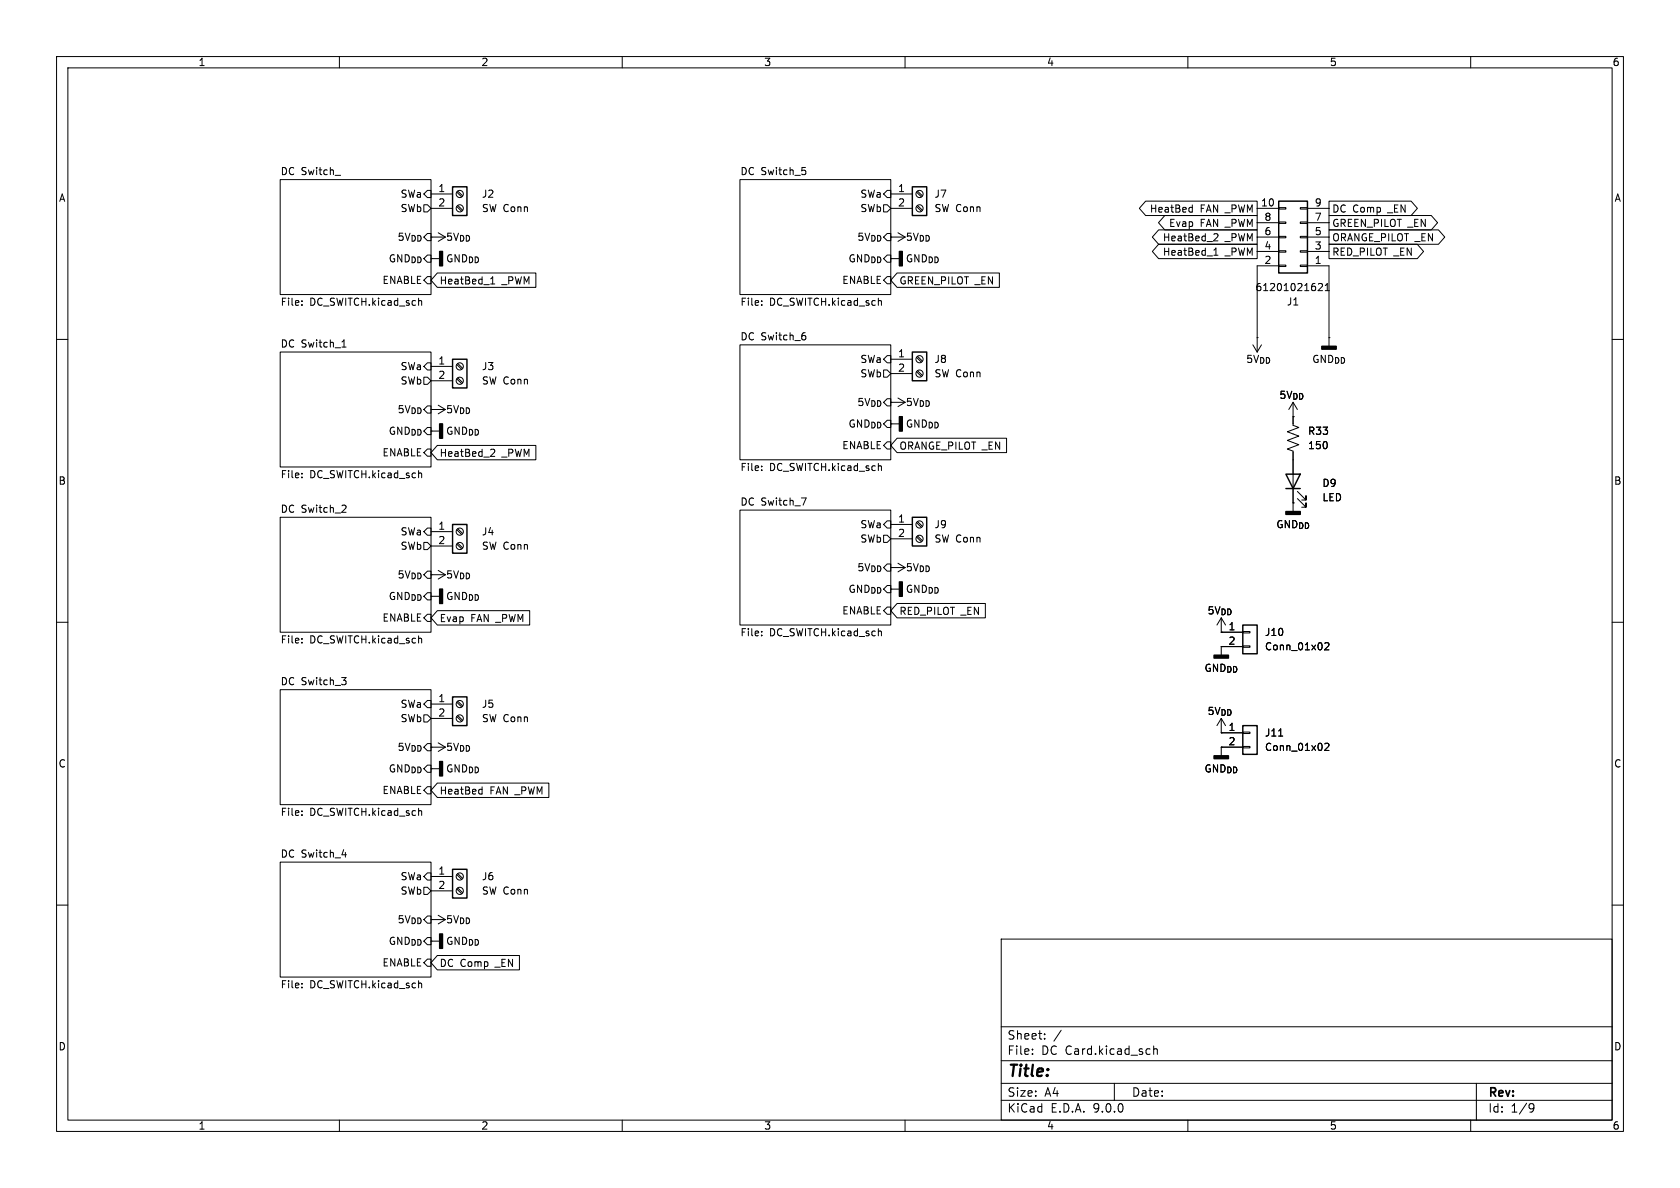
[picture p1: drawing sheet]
<svg xmlns="http://www.w3.org/2000/svg" width="297mm" height="210mm" viewBox="0 0 297 210" stroke-linecap="round" stroke-linejoin="round" font-family="sans-serif">
<g fill="none" stroke="#000" stroke-width=".18">
<path d="M10 10h277v190h-277zM12 12h273v186h-273zM60 10v2M110 10v2M160 10v2M210 10v2M260 10v2M49.5 31.8h26.7v20.3h-26.7zM59.2 31h1M74.9 36.2h.7l.6 .6-.6 .7h-.7zM75.6 33.7h.6v1.2h-.6l-.7-.6zM76.2 36.8h3.8"/>
<path d="M76.2 34.3h3.8M80.7 34l.9 .8M80.7 36.5l.9 .8M80.9 33.8l.9 .8M80.9 36.3l.9 .9M130.8 31.8h26.7v20.3h-26.7zM141.8 29.6h.6M142.2 30.1l.3 .2v.3l-.3 .3M156.2 36.2h.6l.7 .6-.7 .7h-.6zM156.8 33.7h.7v1.2h-.7l-.6-.6zM157.5 36.8h3.8M157.5 34.3h3.8"/>
<path d="M162 34l.9 .8M162 36.5l.9 .8M162.2 33.8l.9 .8M162.2 36.3l.9 .9M202.5 35.6h19.7v2.5h-19.7l-1.1-1.3zM205.9 38.1h16.3v2.5h-16.3l-1.1-1.2zM210.4 36.7h.4M210.8 36.2v1.3M210.8 37.4l-.4 .1M222.2 39.4h3.9M222.2 36.8h3.9M226.1 39.2h1.2v.3h-1.2z"/>
<path d="M226.1 36.7h1.2v.3h-1.2zM229.9 39.2h1.2v.3h-1.2zM229.9 36.7h1.2v.3h-1.2zM231.1 39.4h3.8M231.1 36.8h3.8M234.9 35.6h14.6l1.1 1.2-1.1 1.3h-14.6zM234.9 38.1h18.1l1.1 1.3-1.1 1.2h-18.1zM53.4 53.2v.1M53.4 53.9v.1M74.1 53.2h.4v.8M75.6 48.9h.6v1.3h-.6l-.7-.7zM76.2 41.9h2.5"/>
<path d="M77.3 48.3h17.4v2.5h-17.4l-1.1-1.3zM77.5 41.1l1.2 .8M78.7 41.9l-1.2 .8M86.7 50.2h.8M86.7 49.3l.4-.4v1.3M134.7 53.2v.1M134.7 53.9v.1M142.1 58.8h.2M142.2 59.3l.3 .2v.3l-.3 .3M155.3 53.2h.5v.8M156.8 48.9h.7v1.3h-.7l-.6-.7zM157.5 41.9h2.5"/>
<path d="M158.6 48.3h18.1v2.5h-18.1l-1.1-1.3zM158.7 41.1l1.3 .8M160 41.9l-1.3 .8M204.8 43.2h17.4v2.5h-17.4l-1.1-1.2zM204.8 40.6h17.4v2.6h-17.4l-1.1-1.3zM214.6 45.1h.7M214.6 44.2l.4-.3v1.2M214.8 41.3l.4 .1 .1 .3-.8 .9h.8M222.2 59.7h.1M222.2 44.5h3.9M222.2 41.9h3.9M226.1 46.9h1.2v.2h-1.2z"/>
<path d="M226.1 44.3h1.2v.3h-1.2zM226.1 41.8h1.2v.2h-1.2zM226.1 47h-3.9v15.2M229.9 46.9h1.2v.2h-1.2zM229.9 44.3h1.2v.3h-1.2zM229.9 41.8h1.2v.2h-1.2zM231.1 47h3.8v14.2M231.1 44.5h3.8M231.1 41.9h3.8M233.1 50.2l.5-.1 .2 .4-.8 .9h.8M234.3 51.4h.7M234.3 50.5l.3-.4v1.3"/>
<path d="M234.9 59.7h.1M234.9 40.6h19.4l1.1 1.3-1.1 1.3h-19.4zM234.9 43.2h15.7l1.1 1.3-1.1 1.2h-15.7zM10 60h2M49.5 62.2h26.7v20.4h-26.7zM60.5 61.4h.7M60.6 60.4l.2-.3v1.3M74.9 66.7h.7l.6 .6-.6 .6h-.7zM75.6 79.4h.6v1.2h-.6l-.7-.6zM75.6 64.1h.6v1.3h-.6l-.7-.6zM76.2 64.8h3.8M76.2 67.3h3.8"/>
<path d="M76.2 72.4h2.5M77.3 78.7h17.4v2.6h-17.4l-1.1-1.3zM77.5 71.6l1.2 .8M78.7 72.4l-1.2 .8M80.7 64.4l.9 .9M80.7 67l.9 .8M80.9 64.3l.9 .8M80.9 66.8l.9 .8M86.9 79.4l.4 .1 .2 .3-.8 .9h.8M130.8 61h26.7v20.3h-26.7zM156.2 65.4h.6l.7 .6-.7 .7h-.6zM156.8 78.1h.7v1.3h-.7l-.6-.7z"/>
<path d="M156.8 62.9h.7v1.2h-.7l-.6-.6zM157.5 71.1h2.5M157.5 63.5h3.8M157.5 66h3.8M158.6 77.5h19.3v2.5h-19.3l-1.1-1.3zM158.7 70.4l1.3 .7M160 71.1l-1.3 .8M162 63.2l.9 .8M162 65.7l.9 .8M162.2 63l.9 .8M162.2 65.5l.9 .9M221.5 61l.7 1.2"/>
<path d="M223 61l-.8 1.2M228.6 73.7h.1M228.6 71.1v4.1l1 .4-2 .7 2 .8-2 .8 2 .7-2 .8 1 .4v10.6M228.6 71.1l-.8 1.3M228.6 71.1l.8 1.3M285 60h2M49.5 91.4h26.7v20.4h-26.7zM53.4 83.7v.1M53.4 84.3v.2M60.9 89.3l.3 .2-.1 .3-.7 .8h.8M74.1 83.7h.4v.8M74.9 95.9h.7l.6 .6-.6 .7h-.7z"/>
<path d="M75.6 93.3h.6v1.3h-.6l-.7-.6zM76.2 94h3.8M76.2 96.5h3.8M80.7 93.6l.9 .9M80.7 96.2l.9 .8M80.9 93.5l.9 .8M80.9 96l.9 .9M130.8 90.2h26.7v20.3h-26.7zM134.7 83.1v.1M134.7 82.4v.1M141.7 88h.8l-.5 1.3M155.3 82.4h.5v.8"/>
<path d="M156.2 94.6h.6l.7 .7-.7 .6h-.6zM156.8 92.1h.7v1.2h-.7l-.6-.6zM157.5 92.7h3.8M157.5 95.3h3.8M158.7 99.6l1.3 .7M162 92.4l.9 .8M162 94.9l.9 .9M162.2 92.2l.9 .8M162.2 94.7l.9 .9M228.6 88.9h.1M229.4 88.1l1.5 1.6v-.8v.8h-.8M229.4 86.9l1.5 1.5v-.8v.8h-.8"/>
<path d="M10 110h2M53.4 112.9v.1M53.4 113.5v.2M60.4 119.8h.8l-.4 .5M74.1 112.9h.4v.8M75.6 108.6h.6v1.3h-.6l-.7-.7zM76.2 101.6h2.5M77.3 107.9h16.3v2.6h-16.3l-1.1-1.3zM77.5 100.8l1.2 .8M78.7 101.6l-1.2 .8M134.7 111.6v.1M134.7 112.3v.1"/>
<path d="M155.3 111.6h.5v.8M156.8 107.3h.7v1.3h-.7l-.6-.6zM157.5 100.3h2.5M158.6 106.7h15.6v2.5h-15.6l-1.1-1.2zM160 100.3l-1.3 .8M215.9 111.8h.1M215.9 114.3h.1M215.9 111.8h3.8M215.9 114.3h3.8M215.9 109.2l-.8 1.3M215.9 109.2l.8 1.3M215.9 109.2v2.6"/>
<path d="M215.9 114.3v1.5M219.7 111.6h1.3v.3h-1.3zM219.7 114.2h1.3v.2h-1.3zM234.2 113.7l.5-.1 .2 .4-.7 .9h.7M285 110h2M49.5 121.9h26.7v20.3h-26.7zM60.9 120.3l.3 .2v.3l-.3 .2M74.9 126.4h.7l.6 .6-.6 .6h-.7zM75.6 139.1h.6v1.2h-.6l-.7-.6zM75.6 123.8h.6v1.3h-.6l-.7-.6zM76.2 132.1h2.5M76.2 124.5h3.8"/>
<path d="M76.2 127h3.8M77.3 138.4h19.7v2.6h-19.7l-1.1-1.3zM77.5 131.3l1.2 .8M78.7 132.1l-1.2 .7M80.7 124.1l.9 .9M80.7 126.7l.9 .8M80.9 124l.9 .8M80.9 126.5l.9 .8M84.9 139.5l.3 .1M85.2 139.1v1.3M215.9 132.1h.1M215.9 129.5h.1"/>
<path d="M215.9 132.1h3.8M215.9 127v2.5M215.9 132.1v1.5M215.9 127l-.8 1.3M215.9 127l.8 1.3M215.9 129.5h3.8M219.7 129.4h1.3v.3h-1.3zM219.7 132h1.3v.2h-1.3zM226.1 130.1h.7M234.2 131.5l.5-.1 .2 .4-.7 .9h.7M49.5 152.4h26.7v20.3h-26.7zM53.4 144v.1"/>
<path d="M53.4 143.4v.1M60.5 151.1h.7M61.1 150.7v.8M74.1 143.4h.4v.7M74.9 156.8h.7l.6 .7-.6 .6h-.7zM75.6 154.3h.6v1.3h-.6l-.7-.7zM76.2 154.9h3.8M76.2 157.5h3.8M80.7 154.6l.9 .8M80.7 157.1l.9 .9M80.9 154.4l.9 .9M80.9 157l.9 .8"/>
<path d="M85.2 140.3l-.3 .1M10 160h2M53.4 173.8v.2M53.4 174.5v.1M74.1 173.8h.4v.8M75.6 169.5h.6v1.3h-.6l-.7-.6zM76.2 162.6h2.5M77.3 168.9h14.5v2.6h-14.5l-1.1-1.3zM77.5 161.8l1.2 .8M78.7 162.6l-1.2 .7M177 166h108v32h-108zM285 160h2"/>
<path d="M60 198v2M110 198v2M160 198v2M177 194.5h108M177 191.5h108M177 187.5h108M177 181.5h108M182.5 186.3v.1M182.5 185.5v.1M184.7 183.6v.1M184.7 182.8v.1M187.6 182.1l-1.3 2"/>
<path d="M197 191.5v3M204 184.9v1.5M204 185.5l.2-.1 .3 .1 .1 .9M210 198v2M260 198v2M261 191.5v6.5M270.6 195.1l.5 .1a.99 .99 0 0 1-.4 1.4h-.2M271.2 195.7l-.3 .3h-.3"/>
<circle cx="81.3" cy="36.8" r=".63"/>
<circle cx="81.3" cy="34.3" r=".63"/>
<circle cx="162.6" cy="34.3" r=".63"/>
<circle cx="162.6" cy="36.8" r=".63"/>
<circle cx="81.3" cy="64.8" r=".63"/>
<circle cx="81.3" cy="67.3" r=".63"/>
<circle cx="162.6" cy="66" r=".63"/>
<circle cx="162.6" cy="63.5" r=".63"/>
<circle cx="81.3" cy="96.5" r=".63"/>
<circle cx="81.3" cy="94" r=".63"/>
<circle cx="162.6" cy="92.7" r=".63"/>
<circle cx="162.6" cy="95.2" r=".63"/>
<circle cx="81.3" cy="124.5" r=".63"/>
<circle cx="81.3" cy="127" r=".63"/>
<circle cx="81.3" cy="157.5" r=".63"/>
<circle cx="81.3" cy="154.9" r=".63"/>
</g>
<g fill="none" stroke="#000" stroke-width=".25">
<path d="M80 33h2.5v5.1h-2.5zM161.3 33h2.5v5.1h-2.5zM226.1 35.6h5v12.7h-5zM80 63.5h2.5v5.1h-2.5zM161.3 62.2h2.5v5.1h-2.5zM80 92.7h2.5v5.1h-2.5zM161.3 91.4h2.5v5.1h-2.5zM227.3 83.8h2.6l-1.3 2.6zM227.3 86.4h2.6M219.7 110.5h2.5v5.1h-2.5zM80 123.2h2.5v5.1h-2.5zM219.7 128.3h2.5v5.1h-2.5z"/>
<path d="M80 153.7h2.5v5.1h-2.5z"/>
</g>
<path d="M77.7 44.5h.5v2.5h-.5zM159 44.5h.5v2.5h-.5zM77.7 74.9h.5v2.6h-.5zM159 73.7h.5v2.5h-.5zM233.7 61.2h2.5v.5h-2.5zM227.3 90.4h2.6v.5h-2.6zM77.7 104.1h.5v2.6h-.5zM159 102.9h.5v2.5h-.5zM214.6 115.8h2.6v.5h-2.6zM77.7 134.6h.5v2.6h-.5zM214.6 133.6h2.6v.5h-2.6zM77.7 165.1h.5v2.5h-.5z" fill="#000" stroke="#000" stroke-width=".25"/>
<text font-size="2.8" x="178" y="190.9">Title:</text>
<g font-size="2.1">
<text x="178" y="184">Sheet:</text>
<text x="178" y="186.7">File:</text>
<text x="184.1" y="186.7">DC Card.kicad_sch</text>
<text x="178" y="196.9">KiCad</text>
<text x="178" y="194.1">Size:</text>
<text x="184.7" y="194.1">A4</text>
<text x="185.7" y="196.9">E.D.A.</text>
<text x="193.3" y="196.9">9.0.0</text>
<text x="200" y="194.1">Date:</text>
<text x="263" y="194.3">Rev:</text>
<text x="263" y="196.9">Id:</text>
<text x="267.1" y="196.9">1/9</text>
</g>
<g font-size="1.8">
<text x="35" y="11.9">1</text>
<text x="85" y="11.9">2</text>
<text x="135" y="11.9">3</text>
<text x="185" y="11.9">4</text>
<text x="235" y="11.9">5</text>
<text x="285" y="11.9">6</text>
<text x="10.3" y="35.9">A</text>
<text x="49.5" y="31">DC Switch_</text>
<text x="70.7" y="35.2">SWa</text>
<text x="77.4" y="34">1</text>
<text x="85.1" y="35.2">J2</text>
<text x="130.8" y="31">DC Switch_5</text>
<text x="152" y="35.2">SWa</text>
<text x="158.7" y="34">1</text>
<text x="165.1" y="35.2">J7</text>
<text x="285.3" y="35.9">A</text>
<text x="70.7" y="37.7">SWb</text>
<text x="77.4" y="36.6">2</text>
<text x="85.1" y="37.7">SW Conn</text>
<text x="152" y="37.7">SWb</text>
<text x="158.7" y="36.6">2</text>
<text x="165.1" y="37.7">SW Conn</text>
<text x="203.2" y="37.8">HeatBed</text>
<text x="206.6" y="40.3">Evap</text>
<text x="212.2" y="40.3">FAN _PWM</text>
<text x="212.2" y="37.8">FAN _PWM</text>
<text x="222.8" y="36.6">10</text>
<text x="223.4" y="41.7">6</text>
<text x="223.4" y="39.1">8</text>
<text x="232.3" y="41.7">5</text>
<text x="232.3" y="39.1">7</text>
<text x="232.3" y="36.6">9</text>
<text x="235.4" y="37.8">DC Comp</text>
<text x="235.4" y="40.3">GREEN_PILOT _EN</text>
<text x="245.6" y="37.8">_EN</text>
<text x="68.6" y="46.6">GND_{DD}</text>
<text x="70.2" y="42.8">5V_{DD}</text>
<text x="78.7" y="46.6">GND_{DD}</text>
<text x="78.7" y="42.8">5V_{DD}</text>
<text x="149.9" y="46.6">GND_{DD}</text>
<text x="151.4" y="42.8">5V_{DD}</text>
<text x="160" y="42.8">5V_{DD}</text>
<text x="160" y="46.6">GND_{DD}</text>
<text x="205.5" y="45.4">HeatBed_1</text>
<text x="205.5" y="42.9">HeatBed_2</text>
<text x="216.6" y="45.4">_PWM</text>
<text x="216.6" y="42.9">_PWM</text>
<text x="223.4" y="46.7">2</text>
<text x="223.4" y="44.2">4</text>
<text x="232.3" y="46.7">1</text>
<text x="232.3" y="44.2">3</text>
<text x="235.4" y="42.9">ORANGE_PILOT _EN</text>
<text x="235.4" y="45.4">RED_PILOT _EN</text>
<text x="67.5" y="50.4">ENABLE</text>
<text x="77.6" y="50.5">HeatBed_1</text>
<text x="88.8" y="50.5">_PWM</text>
<text x="148.8" y="50.4">ENABLE</text>
<text x="158.9" y="50.5">GREEN_PILOT _EN</text>
<text x="221.8" y="51.7">61201021621</text>
<text x="49.5" y="54.4">File:</text>
<text x="54.8" y="54.4">DC_SWITCH.kicad_sch</text>
<text x="130.8" y="54.4">File:</text>
<text x="136" y="54.4">DC_SWITCH.kicad_sch</text>
<text x="227.4" y="54.2">J1</text>
<text x="49.5" y="61.5">DC Switch_1</text>
<text x="70.7" y="65.6">SWa</text>
<text x="77.4" y="64.5">1</text>
<text x="85.1" y="65.6">J3</text>
<text x="130.8" y="60.2">DC Switch_6</text>
<text x="152" y="64.4">SWa</text>
<text x="158.7" y="63.2">1</text>
<text x="158.7" y="65.8">2</text>
<text x="165.1" y="64.4">J8</text>
<text x="220.2" y="64.4">5V_{DD}</text>
<text x="231.9" y="64.4">GND_{DD}</text>
<text x="70.7" y="68.2">SWb</text>
<text x="77.4" y="67.1">2</text>
<text x="85.1" y="68.2">SW Conn</text>
<text x="151.4" y="72">5V_{DD}</text>
<text x="152" y="66.9">SWb</text>
<text x="160" y="72">5V_{DD}</text>
<text x="165.1" y="66.9">SW Conn</text>
<text x="226.1" y="70.7">5V_{DD}</text>
<text x="68.6" y="77.1">GND_{DD}</text>
<text x="70.2" y="73.3">5V_{DD}</text>
<text x="78.7" y="77.1">GND_{DD}</text>
<text x="78.7" y="73.3">5V_{DD}</text>
<text x="149.9" y="75.8">GND_{DD}</text>
<text x="160" y="75.8">GND_{DD}</text>
<text x="231.1" y="77.1">R33</text>
<text x="67.5" y="80.9">ENABLE</text>
<text x="77.6" y="81">HeatBed_2</text>
<text x="88.8" y="81">_PWM</text>
<text x="130.8" y="83.6">File:</text>
<text x="136" y="83.6">DC_SWITCH.kicad_sch</text>
<text x="148.8" y="79.6">ENABLE</text>
<text x="158.9" y="79.7">ORANGE_PILOT _EN</text>
<text x="231.1" y="79.6">150</text>
<text x="10.3" y="85.9">B</text>
<text x="49.5" y="84.9">File:</text>
<text x="54.8" y="84.9">DC_SWITCH.kicad_sch</text>
<text x="130.8" y="89.5">DC Switch_7</text>
<text x="233.7" y="86.3">D9</text>
<text x="233.7" y="88.8">LED</text>
<text x="285.3" y="85.9">B</text>
<text x="49.5" y="90.7">DC Switch_2</text>
<text x="70.7" y="94.8">SWa</text>
<text x="77.4" y="93.7">1</text>
<text x="85.1" y="94.8">J4</text>
<text x="152" y="93.6">SWa</text>
<text x="158.7" y="92.5">1</text>
<text x="158.7" y="95">2</text>
<text x="165.1" y="93.6">J9</text>
<text x="225.5" y="93.6">GND_{DD}</text>
<text x="70.7" y="97.4">SWb</text>
<text x="77.4" y="96.3">2</text>
<text x="85.1" y="97.4">SW Conn</text>
<text x="151.4" y="101.2">5V_{DD}</text>
<text x="152" y="96.1">SWb</text>
<text x="160" y="101.2">5V_{DD}</text>
<text x="165.1" y="96.1">SW Conn</text>
<text x="68.6" y="106.3">GND_{DD}</text>
<text x="70.2" y="102.5">5V_{DD}</text>
<text x="78.7" y="102.5">5V_{DD}</text>
<text x="78.7" y="106.3">GND_{DD}</text>
<text x="149.9" y="105">GND_{DD}</text>
<text x="160" y="105">GND_{DD}</text>
<text x="67.5" y="110.1">ENABLE</text>
<text x="77.6" y="110.2">Evap</text>
<text x="83.2" y="110.2">FAN _PWM</text>
<text x="130.8" y="112.8">File:</text>
<text x="136" y="112.8">DC_SWITCH.kicad_sch</text>
<text x="148.8" y="108.8">ENABLE</text>
<text x="158.9" y="108.9">RED_PILOT _EN</text>
<text x="213.4" y="108.8">5V_{DD}</text>
<text x="217.1" y="111.5">1</text>
<text x="223.5" y="112.6">J10</text>
<text x="49.5" y="114.1">File:</text>
<text x="54.8" y="114.1">DC_SWITCH.kicad_sch</text>
<text x="212.8" y="119">GND_{DD}</text>
<text x="217.1" y="114">2</text>
<text x="223.5" y="115.2">Conn_01x02</text>
<text x="49.5" y="121.2">DC Switch_3</text>
<text x="70.7" y="125.3">SWa</text>
<text x="77.4" y="124.2">1</text>
<text x="85.1" y="125.3">J5</text>
<text x="70.7" y="127.9">SWb</text>
<text x="77.4" y="126.7">2</text>
<text x="85.1" y="127.9">SW Conn</text>
<text x="213.4" y="126.6">5V_{DD}</text>
<text x="217.1" y="129.3">1</text>
<text x="217.1" y="131.8">2</text>
<text x="223.5" y="130.4">J11</text>
<text x="10.3" y="135.9">C</text>
<text x="68.6" y="136.8">GND_{DD}</text>
<text x="70.2" y="132.9">5V_{DD}</text>
<text x="78.7" y="132.9">5V_{DD}</text>
<text x="78.7" y="136.8">GND_{DD}</text>
<text x="212.8" y="136.8">GND_{DD}</text>
<text x="223.5" y="132.9">Conn_01x02</text>
<text x="285.3" y="135.9">C</text>
<text x="67.5" y="140.6">ENABLE</text>
<text x="77.6" y="140.7">HeatBed</text>
<text x="86.6" y="140.7">FAN _PWM</text>
<text x="49.5" y="144.6">File:</text>
<text x="54.8" y="144.6">DC_SWITCH.kicad_sch</text>
<text x="49.5" y="151.7">DC Switch_4</text>
<text x="70.7" y="155.8">SWa</text>
<text x="77.4" y="154.7">1</text>
<text x="85.1" y="155.8">J6</text>
<text x="70.7" y="158.3">SWb</text>
<text x="77.4" y="157.2">2</text>
<text x="85.1" y="158.3">SW Conn</text>
<text x="68.6" y="167.2">GND_{DD}</text>
<text x="70.2" y="163.4">5V_{DD}</text>
<text x="78.7" y="163.4">5V_{DD}</text>
<text x="78.7" y="167.2">GND_{DD}</text>
<text x="67.5" y="171">ENABLE</text>
<text x="77.6" y="171.1">DC Comp</text>
<text x="87.8" y="171.1">_EN</text>
<text x="49.5" y="175">File:</text>
<text x="54.8" y="175">DC_SWITCH.kicad_sch</text>
<text x="10.3" y="185.9">D</text>
<text x="285.3" y="185.9">D</text>
<text x="35" y="199.9">1</text>
<text x="85" y="199.9">2</text>
<text x="135" y="199.9">3</text>
<text x="185" y="199.9">4</text>
<text x="235" y="199.9">5</text>
<text x="285" y="199.9">6</text>
</g>
</svg>
